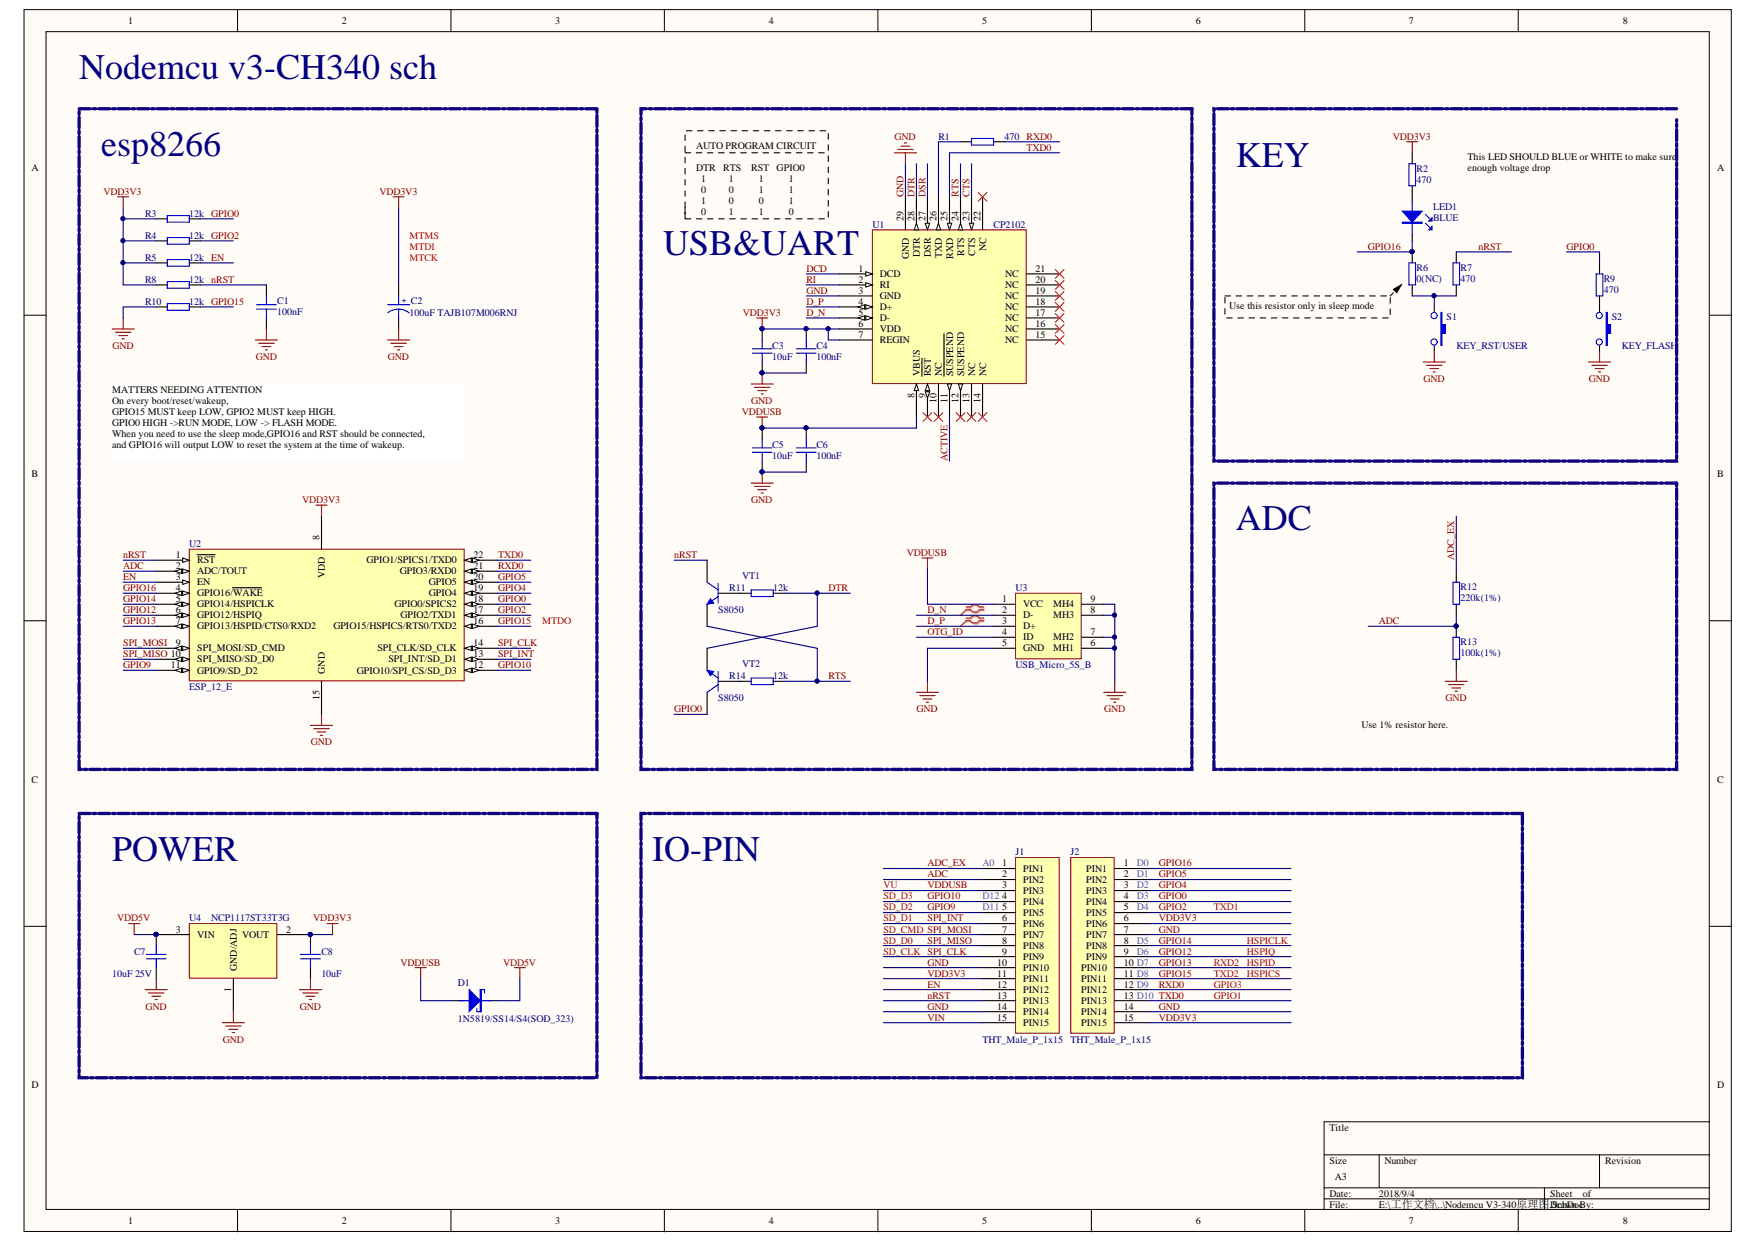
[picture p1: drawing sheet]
<svg xmlns="http://www.w3.org/2000/svg" width="297mm" height="210mm" viewBox="0 0 297 210" stroke-linecap="round" stroke-linejoin="round" font-family="sans-serif">
<g fill="#fffcf8" stroke="#000" stroke-width=".17">
<path d="M4.1 1.6h288.4v206.4h-288.4z"/>
<path d="M7.8 5.3h281v198.9h-281z"/>
</g>
<g fill="none" stroke="#000" stroke-width=".17">
<path d="M40.1 1.6v3.7M76.2 1.6v3.7M112.3 1.6v3.7M148.3 1.6v3.7M184.4 1.6v3.7M220.5 1.6v3.7M256.5 1.6v3.7M4.1 53.2h3.7M288.9 53.2h3.7M4.1 104.8h3.7M288.9 104.8h3.7M4.1 156.4h3.7"/>
<path d="M288.9 156.4h3.7M223.7 195h65.2M233 195v5.6M270.3 195v5.6M288.9 189.4h-65.2v14.9M40.1 204.3v3.7M76.2 204.3v3.7M112.3 204.3v3.7M148.3 204.3v3.7M184.4 204.3v3.7M220.5 204.3v3.7M223.7 200.6h65.2"/>
<path d="M223.7 202.5h65.2M256.5 204.3v3.7M261 200.6v3.7"/>
</g>
<g fill="none" stroke="#000" stroke-width=".19">
<path d="M26.4 37h1.9M32 37h1.8M26.4 40.7h1.9M26.4 51.8h1.9M26.4 44.4h1.9M26.4 48.1h1.9M32 40.7h1.8M32 51.8h1.8M32 44.4h1.8M32 48.1h1.8M45 48.1v1.9M45 53.7v1.9"/>
<path d="M67.4 48.1v1.9M67.4 53.7v1.9"/>
</g>
<g fill="none" stroke="#00f" stroke-width=".19">
<path d="M28.3 36.4h3.7v1.1h-3.7zM28.3 40.1h3.7v1.1h-3.7zM28.3 43.8h3.7v1.2h-3.7zM28.3 47.6h3.7v1.1h-3.7zM28.3 51.3h3.7v1.1h-3.7zM43.3 51.5h3.4M43.3 52.2h3.4M45 50v1.5M45 52.2v1.5M65.5 51.5h3.7M67.4 52.2l.7 .1 1.1 .5M67.4 52.2l-1.2 .2-.7 .4"/>
<path d="M67.4 50v1.5M67.4 52.2v1.5"/>
</g>
<g fill="none" stroke="#800000" stroke-width=".19">
<path d="M19.9 33.2h1.8M20.8 33.2v1.9M66.4 33.2h1.9M67.4 33.2v1.9M19 55.6h3.7M19.5 56.1h2.6M20.1 56.7h1.5M20.6 57.2h.4M20.8 53.7v1.9M43.2 57.4h3.7M43.7 58h2.6M44.3 58.5h1.5"/>
<path d="M44.8 59.1h.4M45 55.6v1.8M65.5 57.4h3.7M66 58h2.7M66.6 58.5h1.5M67.2 59.1h.3M67.4 55.6v1.8M52.5 122.5h3.7M53 123.1h2.6M53.6 123.6h1.5M54.1 124.2h.4M54.3 120.6v1.9"/>
</g>
<path d="M19 64.8h59.4v13h-59.4z" fill="#fff" stroke="#fff" stroke-width=".17"/>
<path d="M100.9 18.4h-87.5v111.5h87.5v-111.5" fill="none" stroke="#11037f" stroke-width=".56" stroke-dasharray="1.9 .5 .5 .5"/>
<path d="M32 92.7h46.4v22.3h-46.4z" fill="#ffffb0" stroke="#800000" stroke-width=".17"/>
<path d="M26.4 94.6h5.6" fill="none" stroke="#000" stroke-width=".19"/>
<path d="M30.9 94.2l1.1 .4-1.1 .4z" fill="#fffcf8"/>
<path d="M30.9 94.2l1.1 .4-1.1 .4z" fill="none" stroke="#000" stroke-width=".17"/>
<path d="M26.4 96.5h5.6M33.3 93.7h1.9M35.3 93.7h1" fill="none" stroke="#000" stroke-width=".19"/>
<path d="M30.9 96.1l1.1 .4-1.1 .3z" fill="#fffcf8"/>
<path d="M30.9 96.1l1.1 .4-1.1 .3z" fill="none" stroke="#000" stroke-width=".17"/>
<path d="M29.6 96.5l1.1-.4v.7z" fill="#fffcf8"/>
<path d="M29.6 96.5l1.1-.4v.7z" fill="none" stroke="#000" stroke-width=".17"/>
<path d="M26.4 98.3h5.6" fill="none" stroke="#000" stroke-width=".19"/>
<path d="M30.9 97.9l1.1 .4-1.1 .4z" fill="#fffcf8"/>
<path d="M30.9 97.9l1.1 .4-1.1 .4z" fill="none" stroke="#000" stroke-width=".17"/>
<path d="M26.4 100.2h5.6" fill="none" stroke="#000" stroke-width=".19"/>
<path d="M30.9 99.8l1.1 .4-1.1 .4z" fill="#fffcf8"/>
<path d="M30.9 99.8l1.1 .4-1.1 .4z" fill="none" stroke="#000" stroke-width=".17"/>
<path d="M29.6 100.2l1.1-.4v.8z" fill="#fffcf8"/>
<path d="M29.6 100.2l1.1-.4v.8z" fill="none" stroke="#000" stroke-width=".17"/>
<path d="M39.3 99.2h4.9M26.4 102h5.6" fill="none" stroke="#000" stroke-width=".19"/>
<path d="M30.9 101.7l1.1 .3-1.1 .4z" fill="#fffcf8"/>
<path d="M30.9 101.7l1.1 .3-1.1 .4z" fill="none" stroke="#000" stroke-width=".17"/>
<path d="M29.6 102l1.1-.3v.7z" fill="#fffcf8"/>
<path d="M29.6 102l1.1-.3v.7z" fill="none" stroke="#000" stroke-width=".17"/>
<path d="M26.4 103.9h5.6" fill="none" stroke="#000" stroke-width=".19"/>
<path d="M30.9 103.5l1.1 .4-1.1 .4z" fill="#fffcf8"/>
<path d="M30.9 103.5l1.1 .4-1.1 .4z" fill="none" stroke="#000" stroke-width=".17"/>
<path d="M29.6 103.9l1.1-.4v.8z" fill="#fffcf8"/>
<path d="M29.6 103.9l1.1-.4v.8z" fill="none" stroke="#000" stroke-width=".17"/>
<path d="M26.4 105.8h5.6" fill="none" stroke="#000" stroke-width=".19"/>
<path d="M30.9 105.4l1.1 .4-1.1 .3z" fill="#fffcf8"/>
<path d="M30.9 105.4l1.1 .4-1.1 .3z" fill="none" stroke="#000" stroke-width=".17"/>
<path d="M29.6 105.8l1.1-.4v.7z" fill="#fffcf8"/>
<path d="M29.6 105.8l1.1-.4v.7z" fill="none" stroke="#000" stroke-width=".17"/>
<path d="M54.3 87.2v5.5M54.3 115.1v5.5M78.5 105.8h5.6" fill="none" stroke="#000" stroke-width=".19"/>
<path d="M78.5 105.8l1.1-.4v.7z" fill="#fffcf8"/>
<path d="M78.5 105.8l1.1-.4v.7z" fill="none" stroke="#000" stroke-width=".17"/>
<path d="M79.8 105.4l1.1 .4-1.1 .3z" fill="#fffcf8"/>
<path d="M79.8 105.4l1.1 .4-1.1 .3z" fill="none" stroke="#000" stroke-width=".17"/>
<path d="M78.5 103.9h5.6" fill="none" stroke="#000" stroke-width=".19"/>
<path d="M78.5 103.9l1.1-.4v.8z" fill="#fffcf8"/>
<path d="M78.5 103.9l1.1-.4v.8z" fill="none" stroke="#000" stroke-width=".17"/>
<path d="M79.8 103.5l1.1 .4-1.1 .4z" fill="#fffcf8"/>
<path d="M79.8 103.5l1.1 .4-1.1 .4z" fill="none" stroke="#000" stroke-width=".17"/>
<path d="M78.5 102h5.6" fill="none" stroke="#000" stroke-width=".19"/>
<path d="M78.5 102l1.1-.3v.7z" fill="#fffcf8"/>
<path d="M78.5 102l1.1-.3v.7z" fill="none" stroke="#000" stroke-width=".17"/>
<path d="M79.8 101.7l1.1 .3-1.1 .4z" fill="#fffcf8"/>
<path d="M79.8 101.7l1.1 .3-1.1 .4z" fill="none" stroke="#000" stroke-width=".17"/>
<path d="M78.5 100.2h5.6" fill="none" stroke="#000" stroke-width=".19"/>
<path d="M78.5 100.2l1.1-.4v.8z" fill="#fffcf8"/>
<path d="M78.5 100.2l1.1-.4v.8z" fill="none" stroke="#000" stroke-width=".17"/>
<path d="M79.8 99.8l1.1 .4-1.1 .4z" fill="#fffcf8"/>
<path d="M79.8 99.8l1.1 .4-1.1 .4z" fill="none" stroke="#000" stroke-width=".17"/>
<path d="M78.5 98.3h5.6" fill="none" stroke="#000" stroke-width=".19"/>
<path d="M78.5 98.3l1.1-.4v.8z" fill="#fffcf8"/>
<path d="M78.5 98.3l1.1-.4v.8z" fill="none" stroke="#000" stroke-width=".17"/>
<path d="M79.8 97.9l1.1 .4-1.1 .4z" fill="#fffcf8"/>
<path d="M79.8 97.9l1.1 .4-1.1 .4z" fill="none" stroke="#000" stroke-width=".17"/>
<path d="M78.5 96.5h5.6" fill="none" stroke="#000" stroke-width=".19"/>
<path d="M78.5 96.5l1.1-.4v.7z" fill="#fffcf8"/>
<path d="M78.5 96.5l1.1-.4v.7z" fill="none" stroke="#000" stroke-width=".17"/>
<path d="M79.8 96.1l1.1 .4-1.1 .3z" fill="#fffcf8"/>
<path d="M79.8 96.1l1.1 .4-1.1 .3z" fill="none" stroke="#000" stroke-width=".17"/>
<path d="M78.5 94.6h5.6" fill="none" stroke="#000" stroke-width=".19"/>
<path d="M78.5 94.6l1.1-.4v.8z" fill="#fffcf8"/>
<path d="M78.5 94.6l1.1-.4v.8z" fill="none" stroke="#000" stroke-width=".17"/>
<path d="M79.8 94.2l1.1 .4-1.1 .4z" fill="#fffcf8"/>
<path d="M79.8 94.2l1.1 .4-1.1 .4z" fill="none" stroke="#000" stroke-width=".17"/>
<path d="M26.4 109.5h5.6" fill="none" stroke="#000" stroke-width=".19"/>
<path d="M30.9 109.1l1.1 .4-1.1 .3z" fill="#fffcf8"/>
<path d="M30.9 109.1l1.1 .4-1.1 .3z" fill="none" stroke="#000" stroke-width=".17"/>
<path d="M29.6 109.5l1.1-.4v.7z" fill="#fffcf8"/>
<path d="M29.6 109.5l1.1-.4v.7z" fill="none" stroke="#000" stroke-width=".17"/>
<path d="M26.4 111.3h5.6" fill="none" stroke="#000" stroke-width=".19"/>
<path d="M30.9 111l1.1 .3-1.1 .4z" fill="#fffcf8"/>
<path d="M30.9 111l1.1 .3-1.1 .4z" fill="none" stroke="#000" stroke-width=".17"/>
<path d="M29.6 111.3l1.1-.3v.7z" fill="#fffcf8"/>
<path d="M29.6 111.3l1.1-.3v.7z" fill="none" stroke="#000" stroke-width=".17"/>
<path d="M26.4 113.2h5.6" fill="none" stroke="#000" stroke-width=".19"/>
<path d="M30.9 112.8l1.1 .4-1.1 .4z" fill="#fffcf8"/>
<path d="M30.9 112.8l1.1 .4-1.1 .4z" fill="none" stroke="#000" stroke-width=".17"/>
<path d="M29.6 113.2l1.1-.4v.8z" fill="#fffcf8"/>
<path d="M29.6 113.2l1.1-.4v.8z" fill="none" stroke="#000" stroke-width=".17"/>
<path d="M78.5 113.2h5.6" fill="none" stroke="#000" stroke-width=".19"/>
<path d="M78.5 113.2l1.1-.4v.8z" fill="#fffcf8"/>
<path d="M78.5 113.2l1.1-.4v.8z" fill="none" stroke="#000" stroke-width=".17"/>
<path d="M79.8 112.8l1.1 .4-1.1 .4z" fill="#fffcf8"/>
<path d="M79.8 112.8l1.1 .4-1.1 .4z" fill="none" stroke="#000" stroke-width=".17"/>
<path d="M78.5 111.3h5.6" fill="none" stroke="#000" stroke-width=".19"/>
<path d="M78.5 111.3l1.1-.3v.7z" fill="#fffcf8"/>
<path d="M78.5 111.3l1.1-.3v.7z" fill="none" stroke="#000" stroke-width=".17"/>
<path d="M79.8 111l1.1 .3-1.1 .4z" fill="#fffcf8"/>
<path d="M79.8 111l1.1 .3-1.1 .4z" fill="none" stroke="#000" stroke-width=".17"/>
<path d="M78.5 109.5h5.6" fill="none" stroke="#000" stroke-width=".19"/>
<path d="M78.5 109.5l1.1-.4v.7z" fill="#fffcf8"/>
<path d="M78.5 109.5l1.1-.4v.7z" fill="none" stroke="#000" stroke-width=".17"/>
<path d="M79.8 109.1l1.1 .4-1.1 .3z" fill="#fffcf8"/>
<path d="M79.8 109.1l1.1 .4-1.1 .3z" fill="none" stroke="#000" stroke-width=".17"/>
<path d="M53.4 85.3h1.9M54.3 85.3v1.9M154.8 116.9h3.8M155.4 117.5h2.6M156 118h1.5M156.5 118.6h.4M156.7 115.1v1.8M186.5 116.9h3.7M187.1 117.5h2.6M187.6 118h1.5M188.2 118.6h.3M188.4 115.1v1.8" fill="none" stroke="#800000" stroke-width=".19"/>
<path d="M163.4 102.7h.8l.3-.4h.8l.3 .4h.8M163.4 103.2h.8l.3 .3h.8l.3-.3h.8M163.4 104.5h.8l.3-.3h.8l.3 .3h.8M163.4 105h.8l.3 .4h.8l.3-.4h.8" fill="none" stroke="#d0a19e" stroke-width=".19"/>
<path d="M163.4 103.2l-1.1 .7M163.4 105l-1.1 .8" fill="none" stroke="#d0a19e" stroke-width=".17"/>
<path d="M163.2 102.5h.8l.3-.4h.8l.4 .4h.7M163.2 103h.8l.3 .3h.8l.4-.3h.7M163.2 104.4h.8l.3-.4h.8l.4 .4h.7M163.2 104.8h.8l.3 .4h.8l.4-.4h.7" fill="none" stroke="#f00" stroke-width=".19"/>
<path d="M163.2 103l-.9 .9M163.2 104.8l-.9 1" fill="none" stroke="#f00" stroke-width=".17"/>
<path d="M162.3 23.9h1.9M167.9 23.9h1.8" fill="none" stroke="#000" stroke-width=".19"/>
<path d="M164.2 23.4h3.7v1.1h-3.7z" fill="none" stroke="#00f" stroke-width=".19"/>
<path d="M171.6 100.2h11.1v11.1h-11.1z" fill="#ffffb0" stroke="#800000" stroke-width=".17"/>
<g fill="none" stroke="#000" stroke-width=".19">
<path d="M128.8 72.3v1.8M128.8 77.9v1.8M136.2 72.3v1.8M136.2 77.9v1.8M119.5 109.5v3.7M119.5 116.9v3.7M121.3 115.1h3.8M167.9 102h3.7M167.9 103.9h3.7M167.9 105.8h3.7M167.9 107.6h3.7M167.9 109.5h3.7"/>
<path d="M182.8 102h3.7M182.8 103.9h3.7M182.8 107.6h3.7M182.8 109.5h3.7"/>
</g>
<g fill="#000080" stroke="#000080" stroke-width=".17">
<circle cx="136.2" cy="72.2" r=".33"/>
<circle cx="128.7" cy="72.2" r=".33"/>
<circle cx="128.7" cy="79.7" r=".33"/>
</g>
<path d="M127.1 76.4h3.4M127.1 75.6h3.4M128.8 74.1v1.5M128.8 76.4v1.5M134.6 76.4h3.3M134.6 75.6h3.3M136.2 74.1v1.5M136.2 76.4v1.5M119.5 113.2l1.8 1.3M121.3 115.6l-1.8 1.3M121.3 113.4v3.3" fill="none" stroke="#00f" stroke-width=".19"/>
<path d="M127.9 70.4h1.8M128.8 70.4v1.9" fill="none" stroke="#800000" stroke-width=".19"/>
<path d="M201.4 18.4h-93.1v111.5h93.1v-111.5" fill="none" stroke="#11037f" stroke-width=".56" stroke-dasharray="1.9 .5 .5 .5"/>
<path d="M119.5 113.2l1.1 .2-.6 .7z" fill="#00f"/>
<path d="M119.5 113.2l1.1 .2-.6 .7z" fill="none" stroke="#00f" stroke-width=".17"/>
<path d="M119.5 94.6v3.7M119.5 102v3.8M121.3 100.2h3.8" fill="none" stroke="#000" stroke-width=".19"/>
<path d="M119.5 98.3l1.8 1.3M121.3 98.5v3.4M121.3 100.7l-1.8 1.3" fill="none" stroke="#00f" stroke-width=".19"/>
<path d="M120 101.1l.6 .8-1.1 .1z" fill="#00f"/>
<path d="M120 101.1l.6 .8-1.1 .1z" fill="none" stroke="#00f" stroke-width=".17"/>
<path d="M125.1 100.2h1.8M125.1 115.1h1.8M130.6 100.2h1.9M130.6 115.1h1.9" fill="none" stroke="#000" stroke-width=".19"/>
<path d="M126.9 99.6h3.7v1.1h-3.7zM126.9 114.5h3.7v1.1h-3.7z" fill="none" stroke="#00f" stroke-width=".19"/>
<path d="M155.8 94.2h1.8M156.7 94.2v1.9" fill="none" stroke="#800000" stroke-width=".19"/>
<path d="M147.4 38.8h26v26h-26z" fill="#ffffb0" stroke="#800000" stroke-width=".17"/>
<path d="M141.8 46.3h5.6" fill="none" stroke="#000" stroke-width=".19"/>
<path d="M146.3 45.9l1.1 .4-1.1 .3z" fill="#fffcf8"/>
<path d="M146.3 45.9l1.1 .4-1.1 .3z" fill="none" stroke="#000" stroke-width=".17"/>
<path d="M141.8 48.1h5.6" fill="none" stroke="#000" stroke-width=".19"/>
<path d="M146.3 47.7l1.1 .4-1.1 .4z" fill="#fffcf8"/>
<path d="M146.3 47.7l1.1 .4-1.1 .4z" fill="none" stroke="#000" stroke-width=".17"/>
<path d="M141.8 50h5.6M141.8 51.8h5.6" fill="none" stroke="#000" stroke-width=".19"/>
<path d="M146.3 51.5l1.1 .3-1.1 .4z" fill="#fffcf8"/>
<path d="M146.3 51.5l1.1 .3-1.1 .4z" fill="none" stroke="#000" stroke-width=".17"/>
<path d="M145 51.8l1.1-.3v.7z" fill="#fffcf8"/>
<path d="M145 51.8l1.1-.3v.7z" fill="none" stroke="#000" stroke-width=".17"/>
<path d="M141.8 53.7h5.6" fill="none" stroke="#000" stroke-width=".19"/>
<path d="M146.3 53.3l1.1 .4-1.1 .4z" fill="#fffcf8"/>
<path d="M146.3 53.3l1.1 .4-1.1 .4z" fill="none" stroke="#000" stroke-width=".17"/>
<path d="M145 53.7l1.1-.4v.8z" fill="#fffcf8"/>
<path d="M145 53.7l1.1-.4v.8z" fill="none" stroke="#000" stroke-width=".17"/>
<path d="M141.8 55.6h5.6M141.8 57.4h5.6M154.8 64.8v5.6" fill="none" stroke="#000" stroke-width=".19"/>
<path d="M154.8 64.8l.4 1.2h-.7z" fill="#fffcf8"/>
<path d="M154.8 64.8l.4 1.2h-.7z" fill="none" stroke="#000" stroke-width=".17"/>
<path d="M156.7 64.8v5.6" fill="none" stroke="#000" stroke-width=".19"/>
<path d="M156.7 64.8l.4 1.2h-.8z" fill="#fffcf8"/>
<path d="M156.7 64.8l.4 1.2h-.8z" fill="none" stroke="#000" stroke-width=".17"/>
<path d="M156.3 66.2h.8l-.4 1.1z" fill="#fffcf8"/>
<path d="M156.3 66.2h.8l-.4 1.1z" fill="none" stroke="#000" stroke-width=".17"/>
<path d="M155.8 60.5v1M155.8 61.6v1.9M158.6 64.8v5.6M160.4 64.8v5.6" fill="none" stroke="#000" stroke-width=".19"/>
<path d="M160.1 64.8h.7l-.4 1.2z" fill="#fffcf8"/>
<path d="M160.1 64.8h.7l-.4 1.2z" fill="none" stroke="#000" stroke-width=".17"/>
<path d="M159.5 56.4v3.3M159.5 59.8v.8M159.5 60.7v1.9M159.5 62.7v.8M162.3 64.8v5.6" fill="none" stroke="#000" stroke-width=".19"/>
<path d="M161.9 64.8h.8l-.4 1.2z" fill="#fffcf8"/>
<path d="M161.9 64.8h.8l-.4 1.2z" fill="none" stroke="#000" stroke-width=".17"/>
<path d="M164.2 33.2v5.6M166 33.2v5.6M173.5 57.4h5.5M173.5 55.6h5.5M173.5 53.7h5.5M173.5 51.8h5.5M173.5 50h5.5M173.5 48.1h5.5M173.5 46.3h5.5M164.2 64.8v5.6M166 64.8v5.6" fill="none" stroke="#000" stroke-width=".19"/>
<path d="M163.8 37.7h.7l-.3 1.1z" fill="#fffcf8"/>
<path d="M163.8 37.7h.7l-.3 1.1z" fill="none" stroke="#000" stroke-width=".17"/>
<path d="M162.3 33.2v5.6" fill="none" stroke="#000" stroke-width=".19"/>
<path d="M162.3 37.7l.4 1.1h-.8z" fill="#fffcf8"/>
<path d="M162.3 37.7l.4 1.1h-.8z" fill="none" stroke="#000" stroke-width=".17"/>
<path d="M160.4 33.2v5.6" fill="none" stroke="#000" stroke-width=".19"/>
<path d="M160.1 37.7h.7l-.4 1.1z" fill="#fffcf8"/>
<path d="M160.1 37.7h.7l-.4 1.1z" fill="none" stroke="#000" stroke-width=".17"/>
<path d="M158.6 33.2v5.6" fill="none" stroke="#000" stroke-width=".19"/>
<path d="M158.6 37.7l.3 1.1h-.7z" fill="#fffcf8"/>
<path d="M158.6 37.7l.3 1.1h-.7z" fill="none" stroke="#000" stroke-width=".17"/>
<path d="M156.7 33.2v5.6" fill="none" stroke="#000" stroke-width=".19"/>
<path d="M156.3 37.7h.8l-.4 1.1z" fill="#fffcf8"/>
<path d="M156.3 37.7h.8l-.4 1.1z" fill="none" stroke="#000" stroke-width=".17"/>
<path d="M154.8 33.2v5.6" fill="none" stroke="#000" stroke-width=".19"/>
<path d="M154.8 37.7l.4 1.1h-.7z" fill="#fffcf8"/>
<path d="M154.8 37.7l.4 1.1h-.7z" fill="none" stroke="#000" stroke-width=".17"/>
<path d="M153 33.2v5.6M128.8 55.6v1.8M136.2 55.6v1.8M128.8 61.1v1.9M136.2 61.1v1.9" fill="none" stroke="#000" stroke-width=".19"/>
<g fill="none" stroke="#800000" stroke-width=".19">
<path d="M151.1 25.8h3.7M151.7 25.2h2.6M152.2 24.7h1.5M152.8 24.1h.4M153 25.8v1.9M127.9 53.7h1.8M128.8 53.7v1.9M126.9 64.8h3.7M127.5 65.4h2.6M128 66h1.5M128.6 66.5h.4M128.8 63v1.8"/>
<path d="M128.8 79.7v1.9M126.9 81.6h3.7M127.5 82.1h2.6M128 82.7h1.5M128.6 83.3h.4M70.1 163.4h1.9M71.1 163.4v1.9M86.9 163.4h1.9M87.8 163.4v1.9"/>
</g>
<g fill="#000080" stroke="#000080" stroke-width=".17">
<circle cx="128.7" cy="55.5" r=".33"/>
<circle cx="128.7" cy="79.7" r=".33"/>
<circle cx="136.2" cy="55.5" r=".33"/>
<circle cx="128.7" cy="63" r=".33"/>
</g>
<g fill="none" stroke="#f00" stroke-width=".17">
<path d="M165.3 32.5l1.5 1.5M166.8 32.5l-1.5 1.5M178.3 45.5l1.5 1.5M178.3 47.4l1.5 1.5M178.3 49.2l1.5 1.5M178.3 51.1l1.5 1.5M178.3 52.9l1.5 1.5M178.3 54.8l1.5 1.5M178.3 56.7l1.5 1.5M179.8 45.5l-1.5 1.5M179.8 47.4l-1.5 1.5M179.8 49.2l-1.5 1.5"/>
<path d="M179.8 51.1l-1.5 1.5M179.8 52.9l-1.5 1.5M179.8 54.8l-1.5 1.5M179.8 56.7l-1.5 1.5M156 69.7l1.5 1.5M157.5 69.7l-1.5 1.5M157.8 69.7l1.5 1.5M159.3 69.7l-1.5 1.5M161.5 69.7l1.5 1.5M163 69.7l-1.5 1.5M163.4 69.7l1.5 1.5M164.9 69.7l-1.5 1.5"/>
<path d="M165.3 69.7l1.5 1.5M166.8 69.7l-1.5 1.5"/>
</g>
<path d="M115.8 35.1v1.9h24.2v-14.9h-24.2v14.9M115.8 25.8h24.2" fill="none" stroke="#000" stroke-width=".19" stroke-dasharray=".9 .9"/>
<path d="M127.1 59.6h3.4M127.1 58.9h3.4M128.8 57.4v1.5M128.8 59.6v1.5M134.6 59.6h3.3M134.6 58.9h3.3M136.2 57.4v1.5M136.2 59.6v1.5" fill="none" stroke="#00f" stroke-width=".19"/>
<path d="M100.9 137.4h-87.5v44.6h87.5v-44.6" fill="none" stroke="#11037f" stroke-width=".56" stroke-dasharray="1.9 .5 .5 .5"/>
<path d="M32 156h14.8v9.2h-14.8z" fill="#ffffb0" stroke="#800000" stroke-width=".17"/>
<path d="M32 157.8h-5.6v1.9M46.9 157.8h5.6v1.9M26.4 163.4v1.9M39.4 165.3v5.5M52.5 163.4v1.9M76.7 169h1.8M82.2 169h1.9" fill="none" stroke="#000" stroke-width=".19"/>
<g fill="#000080" stroke="#000080" stroke-width=".17">
<circle cx="52.4" cy="157.8" r=".33"/>
<circle cx="26.4" cy="157.8" r=".33"/>
</g>
<g fill="none" stroke="#800000" stroke-width=".19">
<path d="M21.7 156h1.9M22.7 156v1.8M55.3 156h1.8M56.2 156v1.8M24.5 167.1h3.8M25.1 167.7h2.6M25.7 168.2h1.4M26.2 168.8h.4M26.4 165.3v1.8M37.6 172.7h3.7M38.1 173.3h2.6M38.7 173.8h1.5"/>
<path d="M39.2 174.4h.4M39.4 170.8v1.9M50.6 167.1h3.7M51.2 167.7h2.6M51.7 168.2h1.5M52.3 168.8h.3M52.5 165.3v1.8"/>
</g>
<path d="M26.4 159.7v1.5M52.5 159.7v1.5M24.7 161.9h3.4M24.7 161.2h3.4M26.4 161.9v1.5M50.8 161.9h3.3M50.8 161.2h3.3M52.5 161.9v1.5M77.6 169h5.6M81.1 167.1h.2v3.7h-.2zM81.2 167.1v3.7" fill="none" stroke="#00f" stroke-width=".19"/>
<path d="M79.3 167.1l1.8 1.9-1.8 1.8z" fill="#00f"/>
<path d="M79.3 167.1l1.8 1.9-1.8 1.8zM80.6 170.3v.5h.7M81.1 167.1h.8v.6" fill="none" stroke="#00f" stroke-width=".19"/>
<path d="M171.6 144.8h7.4v29.7h-7.4z" fill="#ffffb0" stroke="#800000" stroke-width=".17"/>
<g fill="none" stroke="#000" stroke-width=".19">
<path d="M166 146.7h5.6M166 148.5h5.6M166 150.4h5.6M166 152.2h5.6M166 154.1h5.6M166 156h5.6M166 157.8h5.6M166 159.7h5.6M166 161.5h5.6M166 163.4h5.6M166 165.3h5.6M166 167.1h5.6"/>
<path d="M166 169h5.6M166 170.8h5.6M166 172.7h5.6"/>
</g>
<path d="M180.9 144.8h7.4v29.7h-7.4z" fill="#ffffb0" stroke="#800000" stroke-width=".17"/>
<g fill="none" stroke="#000" stroke-width=".19">
<path d="M238.6 25.8v1.9M238.6 31.4v1.8M238.6 42.5v1.9M238.6 48.1v1.9M242.3 51.8v1M242.3 58.3v1M188.4 146.7h5.5M188.4 148.5h5.5M188.4 150.4h5.5M188.4 152.2h5.5M188.4 154.1h5.5M188.4 156h5.5"/>
<path d="M188.4 157.8h5.5M188.4 159.7h5.5M188.4 161.5h5.5M188.4 163.4h5.5M188.4 165.3h5.5M188.4 167.1h5.5M188.4 169h5.5M188.4 170.8h5.5M188.4 172.7h5.5"/>
</g>
<path d="M257.2 137.4h-148.9v44.6h148.9v-44.6" fill="none" stroke="#11037f" stroke-width=".56" stroke-dasharray="1.9 .5 .5 .5"/>
<path d="M238.1 27.7h1.1v3.7h-1.1zM238.1 44.4h1.1v3.7h-1.1z" fill="none" stroke="#00f" stroke-width=".19"/>
<circle cx="238.6" cy="42.5" r=".33" fill="#000080" stroke="#000080" stroke-width=".17"/>
<path d="M237.7 23.9h1.8M238.6 23.9v1.9M242.3 59.3v1.8M240.5 61.1h3.7M241 61.7h2.6M241.6 62.2h1.5M242.2 62.8h.3" fill="none" stroke="#800000" stroke-width=".19"/>
<path d="M243.5 52.8h.1v2h.6v1.5h-.6v2h-.1z" fill-rule="evenodd" fill="#00f"/>
<g fill="none" stroke="#00f" stroke-width=".19">
<path d="M243.5 52.8h.1v2h.6v1.5h-.6v2h-.1zM245.5 44.4h1.1v3.7h-1.1zM269.7 46.3h1.1v3.7h-1.1z"/>
<circle cx="242.3" cy="53.3" r=".52"/>
<circle cx="242.3" cy="57.7" r=".52"/>
</g>
<path d="M246.1 42.5v1.9M246.1 48.1v1.9M270.3 44.4v1.9M270.3 50v2.8M270.3 58.3v1" fill="none" stroke="#000" stroke-width=".19"/>
<path d="M270.3 59.3v1.8M268.4 61.1h3.7M269 61.7h2.6M269.5 62.2h1.5M270.1 62.8h.3" fill="none" stroke="#800000" stroke-width=".19"/>
<path d="M271.4 52.8h.2v2h.5v1.5h-.5v2h-.2z" fill-rule="evenodd" fill="#00f"/>
<g fill="none" stroke="#00f" stroke-width=".19">
<path d="M238.6 34.2v5.5M240.9 37.7l.7 .7M240.9 36.2l.7 .8M271.4 52.8h.2v2h.5v1.5h-.5v2h-.2z"/>
<circle cx="270.2" cy="53.3" r=".52"/>
<circle cx="270.2" cy="57.7" r=".52"/>
</g>
<path d="M238.6 33.2v1M238.6 39.7v1" fill="none" stroke="#000" stroke-width=".19"/>
<path d="M236.9 35.7h3.4l-1.7 1.8z" fill="#00f"/>
<path d="M236.9 35.7h3.4l-1.7 1.8zM236.9 37.5h3.4v.2h-3.4zM236.9 37.6h3.4" fill="none" stroke="#00f" stroke-width=".19"/>
<path d="M241.4 38.8l.6-.5v.5z" fill="#00f"/>
<path d="M241.4 38.8l.6-.5v.5z" fill="none" stroke="#00f" stroke-width=".19"/>
<path d="M241.4 37.3l.6-.5v.5z" fill="#00f"/>
<path d="M241.4 37.3l.6-.5v.5zM245.5 98.3h1.1v3.7h-1.1zM245.5 107.6h1.1v3.7h-1.1z" fill="none" stroke="#00f" stroke-width=".19"/>
<path d="M207 50h27.9v3.7h-27.9v-3.7M236.8 48.1l-1.9 1.9" fill="none" stroke="#000" stroke-width=".19" stroke-dasharray=".9 .9"/>
<path d="M235.5 48.9l1.3-.8-.8 1.3z" fill="#000"/>
<path d="M235.5 48.9l1.3-.8-.8 1.3zM246.1 96.5v1.8M246.1 102v1.9M246.1 105.8v1.8M246.1 111.3v1.9" fill="none" stroke="#000" stroke-width=".19"/>
<path d="M283.3 18.4h-78.2v59.5h78.2v-57.7M283.3 81.6h-78.2v48.3h78.2v-48.3" fill="none" stroke="#11037f" stroke-width=".56" stroke-dasharray="1.9 .5 .5 .5"/>
<g fill="#000080" stroke="#000080" stroke-width=".17">
<circle cx="246" cy="105.7" r=".33"/>
<circle cx="20.8" cy="44.4" r=".33"/>
<circle cx="20.8" cy="36.9" r=".33"/>
<circle cx="20.8" cy="40.6" r=".33"/>
<circle cx="188.3" cy="109.4" r=".33"/>
<circle cx="188.3" cy="103.9" r=".33"/>
<circle cx="188.3" cy="107.6" r=".33"/>
<circle cx="138.1" cy="100.1" r=".33"/>
<circle cx="138.1" cy="115" r=".33"/>
<circle cx="128.7" cy="55.5" r=".33"/>
<circle cx="136.2" cy="55.5" r=".33"/>
<circle cx="139.9" cy="55.5" r=".33"/>
<circle cx="128.7" cy="63" r=".33"/>
<circle cx="128.7" cy="79.7" r=".33"/>
<circle cx="136.2" cy="72.2" r=".33"/>
<circle cx="128.7" cy="72.2" r=".33"/>
<circle cx="26.4" cy="157.8" r=".33"/>
<circle cx="52.4" cy="157.8" r=".33"/>
<circle cx="238.6" cy="42.5" r=".33"/>
<circle cx="242.3" cy="49.9" r=".33"/>
</g>
<path d="M244.2 115.1h3.7M244.8 115.6h2.6M245.3 116.2h1.5M245.9 116.7h.3M246.1 113.2v1.9" fill="none" stroke="#800000" stroke-width=".19"/>
<g fill="none" stroke="#000080" stroke-width=".19">
<path d="M20.8 35.1v13h5.6M20.8 37h5.6M33.8 37h5.6M67.4 35.1v13M153 27.7v5.5M154.8 27.7v5.5M156.7 27.7v5.5M162.3 23.9h-3.7v9.3M162.3 27.7v5.5M164.2 27.7v5.5M169.7 23.9h9.3M179 25.8h-18.6v7.4"/>
<path d="M20.8 40.7h5.6M20.8 44.4h5.6M26.4 51.8h-5.6v1.9M33.8 40.7h5.6M33.8 51.8h5.6M33.8 44.4h5.6M33.8 48.1h11.2M128.8 55.6h13M136.2 51.8h5.6M136.2 48.1h5.6M136.2 46.3h5.6M136.2 50h5.6"/>
<path d="M136.2 53.7h5.6M140 55.6v1.8h1.8M238.6 50h7.5M238.6 40.7v1.8h-9.3M242.3 50v1.8M246.1 42.5h9.3M264.7 42.5h5.6v1.9M128.8 63h7.4M128.8 79.7h7.4M154.8 70.4v1.9h-26M160.4 70.4v7.5M20.8 94.6h5.6"/>
<path d="M20.8 98.3h5.6M20.8 96.5h5.6M84.1 94.6h5.6M84.1 98.3h5.6M84.1 96.5h5.6M113.9 94.6h5.6M156.7 96.1v5.9h11.2M246.1 87.2v9.3M20.8 100.2h5.6M20.8 102h5.6M20.8 103.9h5.6M20.8 105.8h5.6"/>
<path d="M20.8 113.2h5.6M20.8 111.3h5.6M20.8 109.5h5.6M84.1 100.2h5.6M84.1 102h5.6M84.1 103.9h5.6M84.1 105.8h5.6M84.1 113.2h5.6M84.1 111.3h5.6M84.1 109.5h5.6M119.5 105.8l18.6 3.7v5.6M132.5 100.2h11.2"/>
<path d="M132.5 115.1h11.2M138.1 100.2v5.6l-18.6 3.7M154.8 103.9h13.1M154.8 105.8h13.1M154.8 107.6h13.1M167.9 109.5h-11.2v5.6M186.5 102h1.9v13.1M186.5 103.9h1.9M186.5 109.5h1.9M186.5 107.6h1.9M246.1 103.9v1.9h-14.9M113.9 120.6h5.6"/>
<path d="M22.7 157.8h3.7M52.5 157.8h3.7M149.3 157.8h16.7M149.3 146.7h16.7M149.3 148.5h16.7M149.3 159.7h16.7M149.3 152.2h16.7M149.3 154.1h16.7M149.3 150.4h16.7M149.3 156h16.7M193.9 157.8h24.2M193.9 146.7h24.2"/>
<path d="M193.9 148.5h24.2M193.9 159.7h24.2M193.9 152.2h24.2M193.9 154.1h24.2M193.9 150.4h24.2M193.9 156h24.2M71.1 165.3v3.7h5.6M87.8 165.3v3.7h-3.7M149.3 167.1h16.7M149.3 169h16.7M149.3 170.8h16.7M149.3 172.7h16.7"/>
<path d="M149.3 163.4h16.7M149.3 165.3h16.7M149.3 161.5h16.7M193.9 167.1h24.2M193.9 169h24.2M193.9 170.8h24.2M193.9 172.7h24.2M193.9 163.4h24.2M193.9 165.3h24.2M193.9 161.5h24.2"/>
</g>
<g font-size="6.1" fill="#000080">
<text x="13.4" y="13.4">Nodemcu v3-CH340 sch</text>
<text x="17.1" y="26.4">esp8266</text>
<text x="208.8" y="28.2">KEY</text>
<text x="112.1" y="43.1">USB&amp;UART</text>
<text x="208.8" y="89.6">ADC</text>
<text x="18.9" y="145.3">POWER</text>
<text x="110.2" y="145.3">IO-PIN</text>
</g>
<g font-size="1.7">
<text x="21.7" y="4.1">1</text>
<text x="57.8" y="4.1">2</text>
<text x="93.8" y="4.1">3</text>
<text x="129.9" y="4.1">4</text>
<text x="165.9" y="4.1">5</text>
<text x="202" y="4.1">6</text>
<text x="238.1" y="4.1">7</text>
<text x="274.2" y="4.1">8</text>
<text x="5.3" y="28.9">A</text>
<text x="117.6" y="25.1">AUTO PROGRAM CIRCUIT</text>
<text x="117.6" y="28.8">DTR</text>
<text x="122.2" y="28.8">RTS</text>
<text x="126.9" y="28.8">RST</text>
<text x="131.2" y="28.8">GPIO0</text>
<text x="248" y="27">This LED SHOULD BLUE or WHITE to make sure</text>
<text x="248" y="28.8">enough voltage drop</text>
<text x="290.2" y="28.9">A</text>
<text x="118.5" y="30.7">1</text>
<text x="118.5" y="32.5">0</text>
<text x="118.5" y="34.4">1</text>
<text x="123.1" y="30.7">1</text>
<text x="123.1" y="32.5">0</text>
<text x="123.1" y="34.4">0</text>
<text x="128.2" y="30.7">1</text>
<text x="128.2" y="32.5">1</text>
<text x="128.2" y="34.4">0</text>
<text x="133.3" y="30.7">1</text>
<text x="133.3" y="32.5">1</text>
<text x="133.3" y="34.4">1</text>
<text x="118.5" y="36.3">0</text>
<text x="123.1" y="36.3">1</text>
<text x="128.2" y="36.3">1</text>
<text x="133.3" y="36.3">0</text>
<text x="152.7" y="37.4" transform="rotate(-90 152.7 37.4)">29</text>
<text x="154.5" y="37.4" transform="rotate(-90 154.5 37.4)">28</text>
<text x="156.4" y="37.4" transform="rotate(-90 156.4 37.4)">27</text>
<text x="158.2" y="37.4" transform="rotate(-90 158.2 37.4)">26</text>
<text x="160.1" y="37.4" transform="rotate(-90 160.1 37.4)">25</text>
<text x="162" y="37.4" transform="rotate(-90 162 37.4)">24</text>
<text x="163.8" y="37.4" transform="rotate(-90 163.8 37.4)">23</text>
<text x="165.7" y="37.4" transform="rotate(-90 165.7 37.4)">22</text>
<text x="145" y="45.9">1</text>
<text x="145" y="47.7">2</text>
<text x="148.7" y="46.8">DCD</text>
<text x="153.6" y="43.8" transform="rotate(-90 153.6 43.8)">GND</text>
<text x="155.4" y="43.4" transform="rotate(-90 155.4 43.4)">DTR</text>
<text x="157.3" y="43.4" transform="rotate(-90 157.3 43.4)">DSR</text>
<text x="159.2" y="43.6" transform="rotate(-90 159.2 43.6)">TXD</text>
<text x="161" y="43.7" transform="rotate(-90 161 43.7)">RXD</text>
<text x="162.9" y="43.2" transform="rotate(-90 162.9 43.2)">RTS</text>
<text x="164.7" y="43.2" transform="rotate(-90 164.7 43.2)">CTS</text>
<text x="166.6" y="42.4" transform="rotate(-90 166.6 42.4)">NC</text>
<text x="169.8" y="46.8">NC</text>
<text x="175" y="47.7">20</text>
<text x="175" y="45.9">21</text>
<text x="145" y="49.6">3</text>
<text x="145" y="51.5">4</text>
<text x="145" y="53.3">5</text>
<text x="148.7" y="48.7">RI</text>
<text x="148.7" y="50.5">GND</text>
<text x="148.7" y="52.4">D+</text>
<text x="169.8" y="52.4">NC</text>
<text x="169.8" y="50.5">NC</text>
<text x="169.8" y="48.7">NC</text>
<text x="175" y="53.3">17</text>
<text x="175" y="51.5">18</text>
<text x="175" y="49.6">19</text>
<text x="207.7" y="52.2">Use this resistor only in sleep mode</text>
<text x="145" y="55.2">6</text>
<text x="145" y="57">7</text>
<text x="148.7" y="54.3">D-</text>
<text x="148.7" y="56.1">VDD</text>
<text x="148.7" y="58">REGIN</text>
<text x="169.8" y="58">NC</text>
<text x="169.8" y="56.1">NC</text>
<text x="169.8" y="54.3">NC</text>
<text x="175" y="57">15</text>
<text x="175" y="55.2">16</text>
<text x="155.4" y="63.5" transform="rotate(-90 155.4 63.5)">VBUS</text>
<text x="157.3" y="63.5" transform="rotate(-90 157.3 63.5)">RST</text>
<text x="159.2" y="63.5" transform="rotate(-90 159.2 63.5)">NC</text>
<text x="161" y="63.5" transform="rotate(-90 161 63.5)">SUSPEND</text>
<text x="162.9" y="63.5" transform="rotate(-90 162.9 63.5)">SUSPEND</text>
<text x="164.7" y="63.5" transform="rotate(-90 164.7 63.5)">NC</text>
<text x="166.6" y="63.5" transform="rotate(-90 166.6 63.5)">NC</text>
<text x="18.9" y="66.3">MATTERS NEEDING ATTENTION</text>
<text x="18.9" y="68.2">On every boot/reset/wakeup,</text>
<text x="18.9" y="70.1">GPIO15 MUST keep LOW, GPIO2 MUST keep HIGH.</text>
<text x="18.9" y="71.9">GPIO0 HIGH -&gt;RUN MODE, LOW -&gt; FLASH MODE.</text>
<text x="154.5" y="67.2" transform="rotate(-90 154.5 67.2)">8</text>
<text x="156.4" y="67.2" transform="rotate(-90 156.4 67.2)">9</text>
<text x="158.2" y="68" transform="rotate(-90 158.2 68)">10</text>
<text x="160.1" y="68" transform="rotate(-90 160.1 68)">11</text>
<text x="162" y="68" transform="rotate(-90 162 68)">12</text>
<text x="163.8" y="68" transform="rotate(-90 163.8 68)">13</text>
<text x="165.7" y="68" transform="rotate(-90 165.7 68)">14</text>
<text x="18.9" y="73.8">When you need to use the sleep mode,GPIO16 and RST should be connected,</text>
<text x="18.9" y="75.6">and GPIO16 will output LOW to reset the system at the time of wakeup.</text>
<text x="5.3" y="80.5">B</text>
<text x="290.2" y="80.5">B</text>
<text x="29.7" y="94.2">1</text>
<text x="33.3" y="95.1">RST</text>
<text x="54" y="91.3" transform="rotate(-90 54 91.3)">8</text>
<text x="61.9" y="95.1">GPIO1/SPICS1/TXD0</text>
<text x="80" y="94.2">22</text>
<text x="29.7" y="96.1">2</text>
<text x="29.7" y="97.9">3</text>
<text x="29.7" y="99.8">4</text>
<text x="29.7" y="101.7">5</text>
<text x="33.3" y="97">ADC/TOUT</text>
<text x="33.3" y="98.9">EN</text>
<text x="33.3" y="100.7">GPIO16/WAKE</text>
<text x="54.9" y="97.7" transform="rotate(-90 54.9 97.7)">VDD</text>
<text x="67.6" y="97">GPIO3/RXD0</text>
<text x="72.5" y="100.7">GPIO4</text>
<text x="72.5" y="98.9">GPIO5</text>
<text x="80" y="101.7">18</text>
<text x="80" y="99.8">19</text>
<text x="80" y="97.9">20</text>
<text x="80" y="96.1">21</text>
<text x="169.3" y="101.7">1</text>
<text x="184.3" y="101.7">9</text>
<text x="29.7" y="103.5">6</text>
<text x="29.7" y="105.4">7</text>
<text x="33.3" y="102.6">GPIO14/HSPICLK</text>
<text x="33.3" y="104.4">GPIO12/HSPIQ</text>
<text x="33.3" y="106.3">GPIO13/HSPID/CTS0/RXD2</text>
<text x="56.3" y="106.3">GPIO15/HSPICS/RTS0/TXD2</text>
<text x="66.6" y="102.6">GPIO0/SPICS2</text>
<text x="67.7" y="104.4">GPIO2/TXD1</text>
<text x="80" y="105.4">16</text>
<text x="80" y="103.5">17</text>
<text x="169.3" y="103.5">2</text>
<text x="169.3" y="105.4">3</text>
<text x="169.3" y="107.2">4</text>
<text x="172.9" y="102.6">VCC</text>
<text x="172.9" y="104.4">D-</text>
<text x="172.9" y="106.3">D+</text>
<text x="177.9" y="104.4">MH3</text>
<text x="177.9" y="102.6">MH4</text>
<text x="184.3" y="107.2">7</text>
<text x="184.3" y="103.5">8</text>
<text x="28.8" y="112.8">11</text>
<text x="29.7" y="109.1">9</text>
<text x="33.3" y="110">SPI_MOSI/SD_CMD</text>
<text x="33.3" y="111.9">SPI_MISO/SD_D0</text>
<text x="33.3" y="113.7">GPIO9/SD_D2</text>
<text x="54.9" y="113.7" transform="rotate(-90 54.9 113.7)">GND</text>
<text x="60.3" y="113.7">GPIO10/SPI_CS/SD_D3</text>
<text x="63.8" y="110">SPI_CLK/SD_CLK</text>
<text x="65.6" y="111.9">SPI_INT/SD_D1</text>
<text x="80" y="112.8">12</text>
<text x="80" y="110.9">13</text>
<text x="80" y="109.1">14</text>
<text x="169.3" y="109.1">5</text>
<text x="172.9" y="108.2">ID</text>
<text x="172.9" y="110">GND</text>
<text x="177.9" y="110">MH1</text>
<text x="177.9" y="108.2">MH2</text>
<text x="184.3" y="109.1">6</text>
<text x="54" y="118.2" transform="rotate(-90 54 118.2)">15</text>
<text x="230" y="122.9">Use 1% resistor here.</text>
<text x="5.3" y="132.2">C</text>
<text x="290.2" y="132.2">C</text>
<text x="169.3" y="146.3">1</text>
<text x="169.3" y="148.1">2</text>
<text x="169.3" y="150">3</text>
<text x="172.9" y="147.2">PIN1</text>
<text x="172.9" y="149.1">PIN2</text>
<text x="183.5" y="147.2">PIN1</text>
<text x="183.5" y="149.1">PIN2</text>
<text x="189.9" y="146.3">1</text>
<text x="189.9" y="148.1">2</text>
<text x="189.9" y="150">3</text>
<text x="169.3" y="151.8">4</text>
<text x="169.3" y="153.7">5</text>
<text x="169.3" y="155.6">6</text>
<text x="172.9" y="150.9">PIN3</text>
<text x="172.9" y="152.8">PIN4</text>
<text x="172.9" y="154.6">PIN5</text>
<text x="183.5" y="150.9">PIN3</text>
<text x="183.5" y="152.8">PIN4</text>
<text x="183.5" y="154.6">PIN5</text>
<text x="189.9" y="151.8">4</text>
<text x="189.9" y="153.7">5</text>
<text x="189.9" y="155.6">6</text>
<text x="29.7" y="157.5">3</text>
<text x="33.3" y="158.4">VIN</text>
<text x="40.9" y="158.4">VOUT</text>
<text x="48.4" y="157.5">2</text>
<text x="169.3" y="157.5">7</text>
<text x="169.3" y="159.4">8</text>
<text x="169.3" y="161.2">9</text>
<text x="172.9" y="156.6">PIN6</text>
<text x="172.9" y="158.4">PIN7</text>
<text x="172.9" y="160.3">PIN8</text>
<text x="183.5" y="156.6">PIN6</text>
<text x="183.5" y="158.4">PIN7</text>
<text x="183.5" y="160.3">PIN8</text>
<text x="189.9" y="157.5">7</text>
<text x="189.9" y="159.4">8</text>
<text x="189.9" y="161.2">9</text>
<text x="39.1" y="167.6" transform="rotate(-90 39.1 167.6)">1</text>
<text x="40" y="163.9" transform="rotate(-90 40 163.9)">GND/ADJ</text>
<text x="168.5" y="163.1">10</text>
<text x="168.5" y="164.9">11</text>
<text x="168.5" y="166.8">12</text>
<text x="172.9" y="162.1">PIN9</text>
<text x="172.9" y="164">PIN10</text>
<text x="172.9" y="165.9">PIN11</text>
<text x="172.9" y="167.7">PIN12</text>
<text x="182.7" y="164">PIN10</text>
<text x="182.7" y="165.9">PIN11</text>
<text x="182.7" y="167.7">PIN12</text>
<text x="183.5" y="162.1">PIN9</text>
<text x="189.9" y="163.1">10 D7</text>
<text x="189.9" y="164.9">11 D8</text>
<text x="189.9" y="166.8">12 D9</text>
<text x="168.5" y="168.7">13</text>
<text x="168.5" y="170.5">14</text>
<text x="168.5" y="172.4">15</text>
<text x="172.9" y="169.6">PIN13</text>
<text x="172.9" y="171.4">PIN14</text>
<text x="172.9" y="173.3">PIN15</text>
<text x="182.7" y="169.6">PIN13</text>
<text x="182.7" y="171.4">PIN14</text>
<text x="182.7" y="173.3">PIN15</text>
<text x="189.9" y="168.7">13 D10 TXD0</text>
<text x="189.9" y="170.5">14</text>
<text x="189.9" y="172.4">15</text>
<text x="5.3" y="183.7">D</text>
<text x="290.2" y="183.7">D</text>
<text x="224.6" y="191">Title</text>
<text x="224.6" y="196.5">Size</text>
<text x="233.9" y="196.5">Number</text>
<text x="271.2" y="196.5">Revision</text>
<text x="224.6" y="202.1">Date:</text>
<text x="224.6" y="204">File:</text>
<text x="225.6" y="199.3">A3</text>
<text x="233" y="202.1">2018/9/4</text>
<text x="233" y="204">E:\工作文档\..\Nodemcu V3-340原理图.Drawn By:</text>
<text x="261.9" y="202.1">Sheet</text>
<text x="262.3" y="204">SchDoc</text>
<text x="267.4" y="202.1">of</text>
<text x="21.7" y="206.8">1</text>
<text x="57.8" y="206.8">2</text>
<text x="93.8" y="206.8">3</text>
<text x="129.9" y="206.8">4</text>
<text x="165.9" y="206.8">5</text>
<text x="202" y="206.8">6</text>
<text x="238.1" y="206.8">7</text>
<text x="274.2" y="206.8">8</text>
</g>
<g font-size="1.7" fill="#800000">
<text x="151.1" y="23.6">GND</text>
<text x="173.5" y="23.6">RXD0</text>
<text x="235.4" y="23.6">VDD3V3</text>
<text x="173.5" y="25.4">TXD0</text>
<text x="17.5" y="32.9">VDD3V3</text>
<text x="64.1" y="32.9">VDD3V3</text>
<text x="152.7" y="33.2" transform="rotate(-90 152.7 33.2)">GND</text>
<text x="154.5" y="33.2" transform="rotate(-90 154.5 33.2)">DTR</text>
<text x="156.4" y="33.2" transform="rotate(-90 156.4 33.2)">DSR</text>
<text x="162" y="33.2" transform="rotate(-90 162 33.2)">RTS</text>
<text x="163.8" y="33.2" transform="rotate(-90 163.8 33.2)">CTS</text>
<text x="136.2" y="45.9">DCD</text>
<text x="136.2" y="47.7">RI</text>
<text x="231.1" y="42.2">GPIO16</text>
<text x="249.8" y="42.2">nRST</text>
<text x="264.7" y="42.2">GPIO0</text>
<text x="125.5" y="53.3">VDD3V3</text>
<text x="136.2" y="51.5">D_P</text>
<text x="136.2" y="53.3">D_N</text>
<text x="136.2" y="49.6">GND</text>
<text x="19" y="58.9">GND</text>
<text x="43.2" y="60.8">GND</text>
<text x="65.5" y="60.8">GND</text>
<text x="240.5" y="64.5">GND</text>
<text x="268.4" y="64.5">GND</text>
<text x="125.3" y="70.1">VDDUSB</text>
<text x="126.9" y="68.2">GND</text>
<text x="160.1" y="77.8" transform="rotate(-90 160.1 77.8)">ACTIVE</text>
<text x="51.1" y="84.9">VDD3V3</text>
<text x="126.9" y="84.9">GND</text>
<text x="20.8" y="94.2">nRST</text>
<text x="84.1" y="94.2">TXD0</text>
<text x="113.9" y="94.2">nRST</text>
<text x="153.2" y="93.9">VDDUSB</text>
<text x="245.7" y="94.6" transform="rotate(-90 245.7 94.6)">ADC_EX</text>
<text x="20.8" y="99.8">GPIO16</text>
<text x="20.8" y="97.9">EN</text>
<text x="20.8" y="96.1">ADC</text>
<text x="20.8" y="101.7">GPIO14</text>
<text x="84.1" y="101.7">GPIO0</text>
<text x="84.1" y="96.1">RXD0</text>
<text x="84.1" y="99.8">GPIO4</text>
<text x="84.1" y="97.9">GPIO5</text>
<text x="140" y="99.8">DTR</text>
<text x="20.8" y="103.5">GPIO12</text>
<text x="20.8" y="105.4">GPIO13</text>
<text x="84.1" y="103.5">GPIO2</text>
<text x="84.1" y="105.4">GPIO15</text>
<text x="156.7" y="103.5">D_N</text>
<text x="156.7" y="105.4">D_P</text>
<text x="156.7" y="107.2">OTG_ID</text>
<text x="233" y="105.4">ADC</text>
<text x="20.8" y="109.1">SPI_MOSI</text>
<text x="20.8" y="110.9">SPI_MISO 10</text>
<text x="20.8" y="112.8">GPIO9</text>
<text x="84.1" y="112.8">GPIO10</text>
<text x="84.1" y="110.9">SPI_INT</text>
<text x="84.1" y="109.1">SPI_CLK</text>
<text x="140" y="114.7">RTS</text>
<text x="244.2" y="118.4">GND</text>
<text x="52.5" y="125.8">GND</text>
<text x="113.9" y="120.2">GPIO0</text>
<text x="154.9" y="120.2">GND</text>
<text x="186.6" y="120.2">GND</text>
<text x="156.7" y="146.3">ADC_EX</text>
<text x="156.7" y="148.1">ADC</text>
<text x="156.7" y="150">VDDUSB</text>
<text x="195.8" y="146.3">GPIO16</text>
<text x="195.8" y="150">GPIO4</text>
<text x="195.8" y="148.1">GPIO5</text>
<text x="19.8" y="155.6">VDD5V</text>
<text x="52.9" y="155.6">VDD3V3</text>
<text x="156.7" y="151.8">GPIO10</text>
<text x="156.7" y="155.6">SPI_INT</text>
<text x="156.7" y="153.7">GPIO9</text>
<text x="195.8" y="151.8">GPIO0</text>
<text x="195.8" y="153.7">GPIO2</text>
<text x="195.8" y="155.6">VDD3V3</text>
<text x="156.7" y="159.4">SPI_MISO</text>
<text x="195.8" y="159.4">GPIO14</text>
<text x="195.8" y="161.2">GPIO12</text>
<text x="195.8" y="157.5">GND</text>
<text x="67.7" y="163.1">VDDUSB</text>
<text x="85" y="163.1">VDD5V</text>
<text x="156.7" y="166.8">EN</text>
<text x="156.7" y="164.9">VDD3V3</text>
<text x="156.7" y="163.1">GND</text>
<text x="195.8" y="163.1">GPIO13</text>
<text x="195.8" y="164.9">GPIO15</text>
<text x="195.8" y="166.8">RXD0</text>
<text x="24.6" y="170.5">GND</text>
<text x="50.7" y="170.5">GND</text>
<text x="156.7" y="168.7">nRST</text>
<text x="156.7" y="172.4">VIN</text>
<text x="156.7" y="170.5">GND</text>
<text x="195.8" y="172.4">VDD3V3</text>
<text x="195.8" y="170.5">GND</text>
<text x="37.6" y="176.1">GND</text>
</g>
<g font-size="1.7" fill="#000080">
<text x="158.6" y="23.6">R1</text>
<text x="169.7" y="23.6">470</text>
<text x="239.3" y="29">R2</text>
<text x="239.3" y="30.8">470</text>
<text x="242.1" y="35.5">LED1</text>
<text x="24.5" y="40.3">R4</text>
<text x="24.5" y="36.6">R3</text>
<text x="32" y="40.3">12k GPIO2</text>
<text x="32" y="36.6">12k GPIO0</text>
<text x="147.4" y="38.4">U1</text>
<text x="167.9" y="38.4">CP2102</text>
<text x="242.1" y="37.4">BLUE</text>
<text x="24.5" y="44">R5</text>
<text x="24.5" y="47.7">R8</text>
<text x="32" y="44">12k EN</text>
<text x="32" y="47.7">12k nRST</text>
<text x="239.3" y="45.7">R6</text>
<text x="239.3" y="47.6">0(NC)</text>
<text x="246.8" y="45.7">R7</text>
<text x="246.8" y="47.6">470</text>
<text x="271" y="47.6">R9</text>
<text x="24.5" y="51.5">R10</text>
<text x="32" y="51.5">12k GPIO15</text>
<text x="46.9" y="51.3">C1</text>
<text x="46.9" y="53.2">100nF</text>
<text x="69.2" y="53.3">100uF TAJB107M006RNJ</text>
<text x="69.4" y="51.3">C2</text>
<text x="271" y="49.4">470</text>
<text x="130.5" y="58.9">C3</text>
<text x="137.9" y="58.9">C4</text>
<text x="244.4" y="54.1">S1</text>
<text x="246.1" y="58.9">KEY_RST/USER</text>
<text x="272.3" y="54.1">S2</text>
<text x="274" y="58.9">KEY_FLASH</text>
<text x="130.5" y="60.8">10uF</text>
<text x="137.9" y="60.8">100nF</text>
<text x="130.5" y="75.6">C5</text>
<text x="130.5" y="77.5">10uF</text>
<text x="137.9" y="75.6">C6</text>
<text x="137.9" y="77.5">100nF</text>
<text x="32" y="92.4">U2</text>
<text x="123.2" y="99.8">R11</text>
<text x="125.4" y="97.8">VT1</text>
<text x="130.7" y="99.8">12k</text>
<text x="171.6" y="99.8">U3</text>
<text x="246.8" y="99.6">R12</text>
<text x="246.8" y="101.5">220k(1%)</text>
<text x="121.4" y="103.5">S8050</text>
<text x="125.4" y="112.6">VT2</text>
<text x="171.6" y="112.8">USB_Micro_5S_B</text>
<text x="246.8" y="108.9">R13</text>
<text x="246.8" y="110.8">100k(1%)</text>
<text x="32" y="116.5">ESP_12_E</text>
<text x="121.4" y="118.4">S8050</text>
<text x="123.2" y="114.7">R14</text>
<text x="130.7" y="114.7">12k</text>
<text x="171.6" y="144.4">J1</text>
<text x="180.9" y="144.4">J2</text>
<text x="32" y="155.6">U4</text>
<text x="35.7" y="155.6">NCP1117ST33T3G</text>
<text x="22.7" y="161.2">C7</text>
<text x="54.3" y="161.2">C8</text>
<text x="18.9" y="164.9">10uF 25V</text>
<text x="54.3" y="164.9">10uF</text>
<text x="77.4" y="166.5">D1</text>
<text x="77.4" y="172.5">1N5819/SS14/S4(SOD_323)</text>
<text x="166" y="176.1">THT_Male_P_1x15</text>
<text x="180.9" y="176.1">THT_Male_P_1x15</text>
</g>
<g font-size="1.7" fill="#f00">
<text x="69.2" y="40.3">MTMS</text>
<text x="69.2" y="44">MTCK</text>
<text x="69.2" y="42.2">MTDI</text>
<text x="91.6" y="105.4">MTDO</text>
<text x="149.3" y="150">VU</text>
<text x="149.3" y="155.6">SD_D1</text>
<text x="149.3" y="151.8">SD_D3</text>
<text x="149.3" y="153.7">SD_D2</text>
<text x="205.1" y="153.7">TXD1</text>
<text x="149.3" y="161.2">SD_CLK SPI_CLK</text>
<text x="149.3" y="159.4">SD_D0</text>
<text x="149.3" y="157.5">SD_CMD SPI_MOSI</text>
<text x="210.7" y="159.4">HSPICLK</text>
<text x="210.7" y="161.2">HSPIQ</text>
<text x="205.1" y="164.9">TXD2</text>
<text x="205.1" y="163.1">RXD2</text>
<text x="205.1" y="166.8">GPIO3</text>
<text x="210.7" y="163.1">HSPID</text>
<text x="210.7" y="164.9">HSPICS</text>
<text x="205.1" y="168.7">GPIO1</text>
</g>
<g font-size="1.7" fill="#009cca">
<text x="166" y="146.3">A0</text>
<text x="192.1" y="146.3">D0</text>
<text x="192.1" y="148.1">D1</text>
<text x="192.1" y="150">D2</text>
<text x="166" y="151.8">D12</text>
<text x="166" y="153.7">D11</text>
<text x="192.1" y="151.8">D3</text>
<text x="192.1" y="153.7">D4</text>
<text x="192.1" y="159.4">D5</text>
<text x="192.1" y="161.2">D6</text>
</g>
<text font-size="1.4" fill="#00f" x="67.9" y="51.2">+</text>
</svg>
